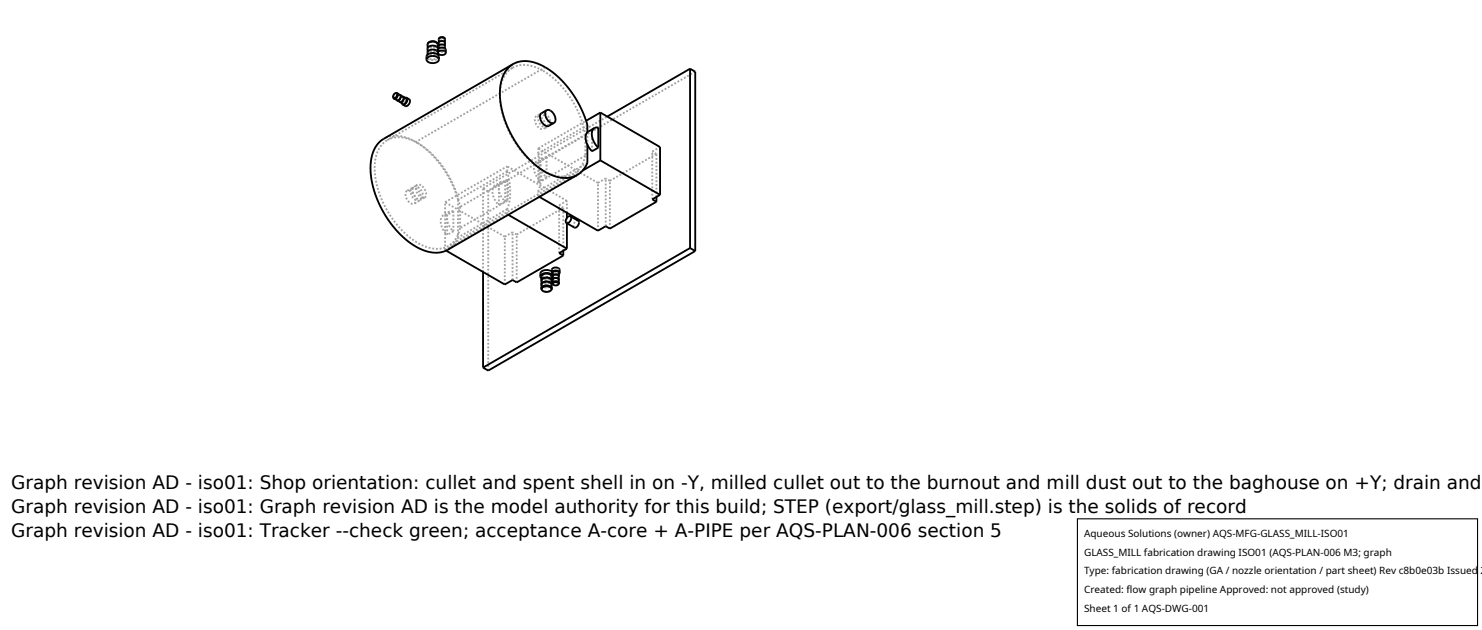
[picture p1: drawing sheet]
<svg xmlns="http://www.w3.org/2000/svg" width="212mm" height="90mm" viewBox="0 0 212 90" stroke-linecap="round" stroke-linejoin="round" font-family="sans-serif">
<g fill="none" stroke="#a0a0a0" stroke-width=".26" stroke-dasharray=".3 .3" stroke-linecap="butt">
<path d="M56.6 13.3l-.3 .3-.1 .4M56.7 13.3l-.2 .1-.2 .2-.1 .3 .1 .2M57.1 13.5l-.4 .3-.1 .5M57.1 13.6h-.2l-.2 .2-.1 .3 .1 .2M57.5 13.8l-.4 .3v.4M57.6 13.8l-.2 .1-.3 .2v.3l.1 .2M57.8 14l-.3 .3-.1 .4M58 14.1h-.2l-.2 .2-.1 .3 .1 .2M58.4 14.2h-.3l-.2 .3-.1 .4 .1 .2M61.1 8.1l.1-.2 .3-.2h.5l.3 .1M61.1 7.5l.1-.2 .3-.2 .8 .1M61.1 7l.1-.3 .3-.1 .8 .1"/>
<path d="M61.1 6.4l.1-.2 .3-.2h.4l.4 .1M61.1 6.3v-.1M61.1 8.1v-.3M61.1 7.5v-.1M61.1 7v-.2M61.1 6.3v.1M62.3 7.8l.2 .3M62.3 7.2l.2 .3M62.3 6.7l.2 .3M62.3 6.1l.2 .3M62.5 6.2v.1M62.5 8.1l-.2 .3-.4 .1-.6-.1-.2-.3"/>
<path d="M62.5 7.5l-.2 .3-.4 .1-.6-.1-.2-.3M62.5 7l-.2 .2-.5 .1-.5-.1-.2-.2M62.5 6.4l-.2 .2-.5 .2-.5-.1-.2-.3M62.5 6.3l-.2 .3-.5 .1-.5-.1-.2-.3M62.5 8.1v-.3M62.5 7.5v-.1M62.5 7v-.2M62.5 6.3v.1M62.5 7.5l-.2 .3-.5 .1-.5-.1-.2-.3M62.5 7l-.2 .2-.5 .2-.5-.1-.2-.3M62.5 6.4l-.2 .3-.5 .1-.5-.1-.2-.3M62.7 8.1l-.3 .3-.6 .2-.6-.1-.3-.4"/>
<path d="M62.7 7.1l.2-.2h.5M62.7 6.6l.2-.2h.5M62.7 6.1l.3-.2h.4M62.7 5.6l.3-.2h.4M62.7 7.1v-.2M62.7 6.6v-.1M62.7 6.1v-.1M62.7 5.5v.1M63.4 6.9l.1 .2M63.4 6.4l.1 .2M63.4 5.9l.1 .2M63.4 5.4l.1 .2"/>
<path d="M63.5 7.1l-.1 .2h-.3h-.3l-.1-.2M63.5 6.6l-.1 .2h-.3h-.3l-.1-.2M63.5 6.1l-.1 .2h-.3h-.3l-.1-.2M63.5 7.1v-.2M63.5 6.6v-.1M63.5 6.1v-.1M63.5 5.6l-.1 .2-.3 .1-.3-.1-.1-.2M63.5 5.5l-.1 .2-.3 .1-.3-.1-.1-.2M63.5 5.5v.1M63.6 6.6l-.2 .2-.3 .1-.3-.1-.1-.2M63.6 6.1l-.2 .2-.3 .1-.3-.1-.1-.2M63.6 5.6l-.2 .2-.2 .1-.4-.1-.1-.2"/>
<path d="M63.7 7.1l-.2 .2-.4 .1-.4-.1-.1-.2M73.2 9.7l1-.4h1l1.2 .3 1.2 .5M73.2 9.7l-17.9 10.3M76.6 16.6l-.2 .5 .2 .7 .5 .5 .3 .1h.2M77 16.3l.6 .1M77 16.3l-.4 .3M77.1 16.6h-.5M77.3 16.2h.6M77.6 10.1l1 .7 1.1 .9 .9 1.1 .9 1.2 1.3 2.5 .5 1.3 .3 1.4M77.6 16.4l.4 .4 .3 .5v.5l-.2 .3M77.6 18.4l.2-.3v-.5l-.3-.6-.4-.4M77.9 9.6l-18.5 10.7"/>
<path d="M77.9 16.2l.4 .4 .2 .5 .1 .5-.2 .4M78.1 18.1l-.3 .1-.3-.1-.5-.6-.2-.7 .1-.3 .1-.2M78.1 18.1l-.5 .3M83.6 19.2l-6.7 3.9M83.6 19.2v3M83.9 18.9v1.8M83.9 17.9l-7 4M84.6 18.7l-.6 .1M85.4 18.2l-.8 .5M55.3 20l.9-.3 1.1-.1 1.2 .3 1.2 .5M58.1 27.3l-.1 .2-.1 .3 .2 .7 .5 .5 .6 .1M58.6 27.3h-.5"/>
<path d="M58.9 26.8l.5 .1M58.9 26.8l-.8 .5M59.2 26.7h.5M59.2 29.1l.2-.4-.1-.5-.3-.5-.4-.4M59.4 20.3l-1.3-.6-1.2-.3h-1.1l-1 .4M59.4 26.9l.4 .4 .3 .5v.5l-.2 .3M59.6 26.4l-.2 .5 .2 .7 .5 .6h.5M59.6 26.4l-.4 .3M59.7 20.4l1.1 .8 .9 .8 1 1 .8 1.2 .8 1.3 .6 1.4 .5 1.3 .3 1.3M59.7 26.7l.4 .4 .3 .5v.5l-.2 .4M59.9 28.6h-.5l-.5-.6-.3-.7 .1-.3 .2-.2M59.9 28.6l-.7 .5"/>
<path d="M60.1 26.5l-.5-.1M60.2 28.5h-.2l-.3-.1-.6-.6-.2-.7 .3-.4M60.6 28.2l.3-.3-.1-.5-.3-.6-.4-.3M60.6 28.2l-.4 .3M63.3 30.7l-.3 .5v.8l.3 .9 .6 .6M63.6 28.9l8.8-5.1M63.6 35.7l8.8-5.1M63.6 35.7v-6.8M63.7 35.8l-.1-.1M63.9 33.5v-2.8M63.9 30.7h-.6M64 35.7l.8-.8 .6-1"/>
<path d="M64 35.1l-.9 .4h-1l-1.2-.2-1.2-.6-1.2-.8-1.1-1.1-1.1-1.2-1-1.5-.7-1.5-.6-1.5-.4-1.5-.1-1.5 .1-1.3 .3-1.2 .6-1 .8-.6M64.2 30.2l-.3 .5v.7l.3 .9 .6 .7M64.2 30.2l-.9 .5M64.8 33v-2.8M64.8 33l-.9 .5M64.8 30.2l-.9 .5M64.8 30.2h-.6M65.4 28.5v5.4M65.4 28.5l-1-2.5-1.4-2.3-1.8-2-1.8-1.4M65.7 32.6l-.2 .7-.4 .8-.5 .6-.6 .4M65.7 29.5v3.1M69 38.8v-11.9"/>
<path d="M69 26.9l17.7-10.3M69.7 27.3l-.7-.4M69.7 27.3l29.6-17.1M70.7 26.5l-.3 .5v.7l.3 .9 .6 .7M71.3 29.3v-2.9M71.3 26.4l-.6 .1M71.6 26l-.3 .4v.8l.3 .8 .5 .8M71.6 26l-.9 .5M72.1 33.8l1.1-.6M72.1 33.8l-8.5-4.9M72.1 28.8v-2.9M72.1 28.8l-.8 .5"/>
<path d="M72.1 25.9l-.8 .5M72.1 25.9l-.5 .1M72.4 24.5v-.7M72.4 24.5l-7 4M72.4 29.9l-7 4M72.4 30.6v-.7M72.4 24.5l.4 1.5 .1 1.4-.1 1.4-.4 1.1M72.4 28.7l-6.7 3.9M72.4 25.7l.2 1.5-.2 1.5M72.4 25.7l-6.7 3.8M72.4 28.7v-3M72.6 30.7l-.2-.1"/>
<path d="M73.2 40v-6.8M73.8 33.5l6.7-3.8M73.8 33.5l-.6-.3M76.6 23.1l-.3 .4v.8l.3 .8 .6 .8M76.9 21.2l6.8-4M76.9 28l6.3-3.6M76.9 28v-.7M76.9 21.9l.3 1.4 .1 1.5-.1 1.3-.3 1.2M76.9 21.9v-.7M76.9 23.1l.1 1.5-.1 1.5M76.9 26.1v-3M77 28.1l-.1-.1"/>
<path d="M77.2 25.9v-2.9M77.2 23l-.6 .1M77.2 39.1l.3 .3 .6 .2 .6-.2 .2-.3M77.3 39.8l.7 .2 .8-.2M77.4 39.5l.1 .3 .5 .1 .6-.1 .2-.3M77.5 22.6l-.3 .4v.8l.3 .8 .6 .8M77.5 22.6l-.9 .5M78.1 25.4v-2.9M78.1 25.4l-.9 .5M78.1 22.5l-.9 .5M78.1 22.5l-.6 .1M78.8 38.5l.2 .2 .3 .1h.4l.2-.3"/>
<path d="M78.9 39.2l.4 .1 .5-.1M78.9 39.1l-.1-.3M78.9 39.5v-.1M78.9 39.5v-.4M79 39.5l.3 .2 .5-.2M79 38.9l.1 .2 .2 .1 .4-.1 .1-.2M79 39.4l.1 .2 .3 .1 .3-.1 .1-.2M79 39.9l.1 .2 .2 .1 .4-.1 .1-.2M79.9 36.1v-6.8M79.9 29.3l1.1-.6M80.5 35.8v-6.1M80.5 29.7l-.6-.4"/>
<path d="M81 28.7l-8.6-4.9M81 31.9v-.8M81 30.4v-1.7M81.9 24.8l-.9 .3-1 .1-1.3-.3-1.1-.5-1.2-.8-1.2-1.1-1.1-1.4-.9-1.4-.8-1.6-.5-1.5-.4-1.6-.1-1.4 .1-1.3 .4-1.1 .6-.9 .7-.6M81.9 24.8l-17.9 10.3M82.6 31.5l-.3 .1-.3 .3-.1 .4 .1 .2M83.6 22.2l-6.7 3.9M83.6 22.2l-.3 .9-.3 .7-.5 .6-.6 .4M83.9 23.2l-7 4.1M84.6 21.6v-2.9M85.4 26.1l1.1-.6M85.4 26.1l-8.5-4.9"/>
<path d="M85.4 32.9v-6.8M86.5 32.3v-6.8M87.1 25.8l6.7-3.8M87.1 32.6v-6.8M87.1 25.8l-.6-.3M93.2 28.5v-6.9M93.2 21.6l1.1-.6M93.8 28.1v-6.1M93.8 22l-.6-.4M69.7 52.9v-25.6M72.1 40.6v-6.8M73.8 40.3v-6.8"/>
<path d="M77.4 40.2l.2 .2 .5 .1 .4-.1 .3-.2M77.4 40.7l.2 .3 .4 .1 .5-.1 .3-.3M77.4 41.2l.2 .3 .4 .1 .5-.1 .3-.3M77.4 40l.1 .3 .5 .2 .6-.2 .2-.3M77.4 40.6l.1 .3 .5 .1 .6-.1 .2-.3M77.4 41.3l.2 .2 .4 .1 .5-.1 .3-.2M79 40l.3 .2 .5-.2M79 40.4l.1 .2 .2 .1 .4-.1 .1-.2M79 40.5l.4 .2 .4-.2"/>
</g>
<g fill="none" stroke="#000" stroke-width=".26">
<path d="M56.2 14l.1 .1M56.6 13.3h.1M56.6 13.3l.2 .2-.1 .3-.2 .3-.3-.1M56.6 13.3l.1 .2-.1 .3-.2 .2h-.2M56.6 13.3h-.2l-.2 .2-.1 .3 .1 .2M56.6 14.3h.1M56.7 13.3l.5 .4-.1 .4-.3 .2-.5-.2M56.7 13.3l.1 .2-.1 .3-.2 .3h-.2M57.1 13.5l.1 .1M57.1 14.5v.1M57.2 13.6l.4 .3v.4l-.4 .3-.5-.3M57.2 13.6l.1 .2-.1 .3-.3 .2h-.2"/>
<path d="M57.4 14.7l.1 .2M57.5 13.8h.1M57.6 13.8l.4 .3v.5l-.3 .2-.6-.2M57.6 13.8l.1 .2-.1 .3-.2 .3h-.3M58.1 14l.4 .3-.1 .5-.4 .4-.5-.3M58.1 14l.1 .2-.1 .4-.3 .3h-.3M58.1 14h-.3M60.9 8.5l.3-.4 .6-.1 .6 .1 .3 .4M60.9 8.5l.2 .3 .7 .2 .6-.1 .3-.4M60.9 8.5l.1-.7 .3-.2h.5l.5 .1 .3 .1 .1 .7M61.1 7.4v-.6l.3-.2 .4-.1 .4 .1 .3 .1v.7M61.1 6.8v-.6l.3-.2 .4-.1 .4 .1 .3 .2v.6"/>
<path d="M61.1 6.2l.2-.2 .5-.1 .5 .1 .2 .2M62.5 7.5v-.2l-.2-.1-.7-.1-.5 .2v.5M62.5 7.5v.3M62.6 7.5l.1-.2 .4-.1 .4 .1 .2 .2M62.6 7.5l.1 .3 .4 .1 .4-.1 .2-.3M62.6 7.5v-.5l.5-.2 .5 .2 .1 .5M62.7 6.9v-.4l.4-.2 .4 .2v.4M62.7 6.5v-.5l.4-.1 .4 .1v.5M62.7 6v-.5l.4-.1 .4 .1v.5M62.7 5.5l.4-.2h.3l.1 .2M73.3 9.1l.6-.2 .7-.2 1.6 .2 1.6 .7 1.9 1.3 1.6 1.9 1.4 2.1 1.1 2.6 .1 1.4M73.3 9.1l-.8 .7-.6 .9-.4 1.2-.1 1.3 .1 1.6 .4 1.6 .5 1.6 .9 1.7 .9 1.4 1.2 1.4 1.2 1.1 1.3 .9 1.2 .6 1.2 .3h1.1l1-.4"/>
<path d="M73.3 9.1l-18.5 10.7-.8 .7-.5 .7-.4 1-.2 1.2v1.3l.2 1.4 .4 1.3 .6 1.5 .7 1.4 .8 1.3 .9 1.2 1.1 1.1 1 .8 1.2 .7 1.1 .5 1 .2 1-.1 1.1-.3 18.4-10.7M78.1 15.7l-.8 .5-.1 .2-.1 .4 .3 .6 .3 .4 .4 .2 1-.5M78.1 15.7l.5 .1 .5 .6 .2 .7-.2 .4M78.1 15.7l-.2 .5 .2 .7 .5 .6h.5M84.9 18.3l.5-.1v2.9M84.9 18.3l-.3 .4v.8l.3 .9 .5 .7M84.9 18.3l-1.1 .7-.2 .5 .1 .5 .3 .8 .6 .8 .8-.5M85.7 16.1l-2 1.1M85.7 16.1l8.6 4.9v6.8M85.7 16.1v6.8M98.6 9.8l-11.9 6.8M98.6 9.8v25.6"/>
<path d="M98.6 9.8l.7 .4v25.6M63.7 35.8l8.4 4.8 1.1-.6 .6 .3 6.7-3.8M69 38.8v13.7M72.6 30.7l8.4 4.8M77 28.1l8.4 4.8 1.1-.6 .6 .3 6.7-3.8M77.2 39.5l.1 .3M78.8 38.8l-.6-.2h-.7l-.3 .3v.6M78.8 38.9l.1-.5 .4-.2 .6 .2v.5M78.8 38.9l.2-.2 .3-.1 .4 .1 .2 .2M78.8 38.9l.1 .3M78.9 39.4l-.1 .4M78.9 39.4l.1-.5 .4-.2 .4 .2v.5"/>
<path d="M78.9 39.4l.2-.1 .3-.1h.3l.1 .2M78.9 39.9l.1-.5 .3-.2 .5 .2v.5M78.9 39.9l.1-.1 .3-.1h.4l.1 .2M78.9 39.9l.1 .1M78.9 39.4l-.3-.3-.6-.1-.6 .1-.2 .4M79.8 39.4v.1M79.8 39.9v.1M79.9 38.9l-.1 .3M80.5 35.8v.7M81 35.5l-1.1 .6 .6 .4M81 30.4v.7M81 31.9v3.6"/>
<path d="M81.5 30.9l1.1 .7 .1 .2-.1 .4-.3 .2-.2 .1-1.2-.7M81.5 30.9l.1 .2-.1 .4-.3 .3h-.3M81.5 30.9h-.3l-.3 .3-.1 .4 .1 .2M83.9 20.7v2.5l-.6 1.1-.9 .7M85.7 22.9l-2.5 1.5M85.7 22.9l8.6 4.9M93.8 28.1v.7M94.3 27.8l-1.1 .7 .6 .3M98.6 35.4l.7 .4M98.6 35.4l-29.6 17.1M99.3 35.8l-29.6 17.1-.7-.4M77.3 40l.1-.7 .6-.2h.4l.3 .2 .1 .7"/>
<path d="M77.3 40l.2-.2 .5-.2 .6 .1 .2 .3M77.3 40l.1 .2M77.3 40.6l.1-.7 .6-.3 .4 .1 .3 .2 .1 .7M77.3 40.6l.2-.3 .5-.1 .5 .1 .3 .3M77.3 40.6l.1 .1M77.3 41.2l.1-.7 .6-.3 .5 .1 .2 .2 .1 .7M77.3 41.2l.2-.3 .5-.1 .5 .1 .3 .3M77.3 41.2l.1 .1M77.4 41.3l.1-.4 .5-.1 .6 .1 .2 .4M77.4 41.3l.1-.3 .5-.1 .5 .1 .3 .3M77.4 41.3l.2 .3 .4 .1 .5-.1 .3-.3M78.8 40v.2"/>
<path d="M78.8 40.6v.1M78.8 41.2v.1M78.9 40.4l.1-.5 .4-.2 .4 .2v.5M78.9 40.4l.1-.1 .3-.1h.4l.1 .2M78.9 40.4l.1 .1M79 40.5v-.2l.4-.1 .3 .1 .1 .2M79 40.5l.1-.1 .3-.1h.3l.1 .2M79 40.5l.1 .2 .2 .1 .4-.1 .1-.2M79.8 40.4v.1"/>
</g>
<path d="M153.9 74.1h57.1v15.2h-57.1z" fill="#fff" stroke="#000" stroke-width=".16"/>
<g font-size="2.6">
<text x="1.6" y="69.8">Graph revision AD - iso01: Shop orientation: cullet and spent shell in on -Y, milled cullet out to the burnout and mill dust out to the baghouse on +Y; drain and</text>
<text x="1.6" y="73.3">Graph revision AD - iso01: Graph revision AD is the model authority for this build; STEP (export/glass_mill.step) is the solids of record</text>
<text x="1.6" y="76.7">Graph revision AD - iso01: Tracker --check green; acceptance A-core + A-PIPE per AQS-PLAN-006 section 5</text>
</g>
<g font-size="1.4">
<text x="154.8" y="76.6">Aqueous Solutions (owner) AQS-MFG-GLASS_MILL-ISO01</text>
<text x="154.8" y="79.3">GLASS_MILL fabrication drawing ISO01 (AQS-PLAN-006 M3; graph</text>
<text x="154.8" y="82">Type: fabrication drawing (GA / nozzle orientation / part sheet) Rev c8b0e03b Issued 2</text>
<text x="154.8" y="84.7">Created: flow graph pipeline Approved: not approved (study)</text>
<text x="154.8" y="87.4">Sheet 1 of 1 AQS-DWG-001</text>
</g>
</svg>
